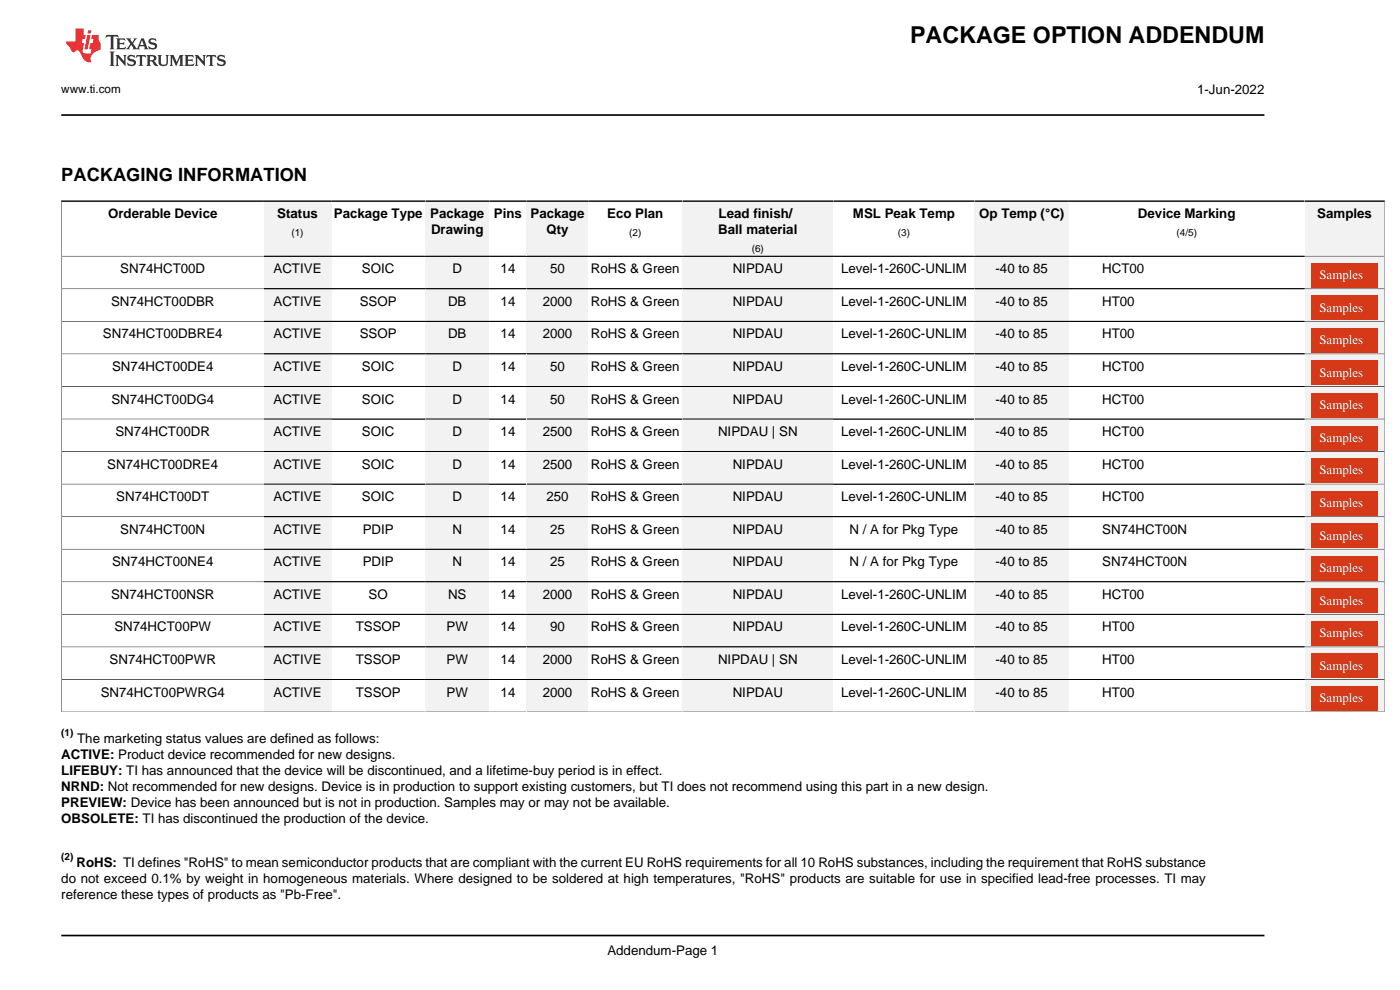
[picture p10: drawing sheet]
<svg xmlns="http://www.w3.org/2000/svg" width="297mm" height="210mm" viewBox="0 0 297 210" stroke-linecap="round" stroke-linejoin="round" font-family="sans-serif">
<path d="M22.6 7.4l-.2 .6 .6-.3 .5 .1v.1v2.2l-.2 .4h1l-.2-.4v-2.2v-.1l.5-.1 .5 .3-.1-.6zM24.6 8.1l.3 .4v1.6l-.3 .4h1.9l.2-.6a1.07 1.07 0 0 1-1.3 .1v-.6h.7l.3 .2v-.7l-.3 .2h-.7v-.5l.2-.2a.99 .99 0 0 1 1 .3l-.1-.6zM26.7 8.1l1 1.2-1 1.2h.9l-.2-.3 .4-.7 .5 .8-.2 .2h1.6l-.2-.3 .1-.4h1l.1 .4-.1 .3h.9l-.3-.4-.7-2h-.5l-1 2.2-.8-1.1 .9-1.1h-.8l.1 .2-.4 .7-.3-.7 .1-.2zM30.1 8.5l.4 1h-.8zM31.7 8.3a.66 .66 0 0 0-.2 .7 .66 .66 0 0 0 .6 .4l.6 .2 .1 .4-.7 .2-.6-.5 .1 .8 .2-.1a1.15 1.15 0 0 0 1.5-.6 1.16 1.16 0 0 0-1.3-.9l-.1-.2 .2-.3a1 1 0 0 1 1 .4l-.1-.7-.2 .1-.5-.1zM23.2 10.9l.3 .4v2.3l-.3 .4h1.1l-.2-.4v-2.3l.2-.4zM24.5 11.7l.2 .4v1.5l-.2 .4h.7l-.2-.4v-1.3l1.6 1.7v-1.9l.2-.4h-.7l.2 .2v1.1l-1.1-1.3zM27.2 11.8a.66 .66 0 0 0-.2 .7 .66 .66 0 0 0 .6 .5l.7 .1v.5l-.7 .1-.6-.5 .1 .8 .2-.1a1.16 1.16 0 0 0 1.6-.6 1.16 1.16 0 0 0-1.3-.9l-.2-.2 .2-.2a1 1 0 0 1 1 .3l-.1-.6-.2 .1-.5-.2zM29 11.7l-.1 .6 .4-.3 .4 .1v1.5l-.3 .4h1l-.3-.4v-1.5l.5-.1 .4 .3-.2-.6zM31.1 11.7l.2 .4v1.5l-.2 .4h.9l-.2-.2v-.8l.5 .1a1.03 1.03 0 0 0 1.3 .9l-1-1.1a.62 .62 0 0 0 .6-.5 .62 .62 0 0 0-.6-.7zM31.8 12h.1a.47 .47 0 0 1 .6 0 .47 .47 0 0 1 .1 .6l-.8 .2zM33.4 11.7l.2 .2a2.3 2.3 0 0 0 .4 2 1.03 1.03 0 0 0 1.6-.7l.1-1.3 .2-.2h-.8l.2 .4v1.1a.6 .6 0 0 1-.6 .5 .6 .6 0 0 1-.6-.5l.1-1.3 .2-.2zM36 11.7l.2 .4v1.5l-.2 .4h.7l-.2-.4v-1.4l.8 1.8 .9-1.8v1.4l-.2 .4h1l-.3-.4v-1.5l.3-.4h-.9l-.6 1.5-.7-1.5zM39.1 11.7l.3 .4v1.5l-.3 .4h1.9l.2-.6a1.07 1.07 0 0 1-1.3 .2v-.7l1 .2v-.7l-.3 .2h-.7v-.6h.8l.4 .2-.1-.5zM41.3 11.7l.2 .4v1.5l-.2 .4h.8l-.3-.4v-1.3l1.7 1.7v-1.9l.2-.4h-.7l.1 .2 .1 1.1-1.2-1.3zM43.9 11.7l-.1 .6 .4-.3 .4 .1v1.5l-.3 .4h1l-.3-.4v-1.5l.5-.1 .4 .3-.2-.6zM46.3 11.8a.66 .66 0 0 0-.2 .7 .66 .66 0 0 0 .6 .5l.6 .1 .1 .5-.7 .1-.6-.5 .1 .8 .1-.1a1.17 1.17 0 0 0 1.6-.6 1.21 1.21 0 0 0-1.3-.9l-.1-.2 .1-.2a.99 .99 0 0 1 1.1 .3l-.1-.6-.2 .1-.5-.2z" fill-rule="evenodd" fill="#373435"/>
<path d="M16 6v2.8h-2v.4l.9 .9a.93 .93 0 0 0 .9 .9 .6 .6 0 0 1 .6-.3 .6 .6 0 0 1 .5 .3l.4 .8a1.58 1.58 0 0 0 2.1 1.3 1.62 1.62 0 0 1 1-2.2l.9-.3v-1.5a1.56 1.56 0 0 1-.4-1.7h-1.4l-.2 .9h.5l-.1 .8h-.5l-.2 1.1v.2l.4 .1-.2 .8h-.6a.74 .74 0 0 1-1.1-.6l.3-1.6h-.4l.1-.8h.5l.2-.9h-.5v-1.4zM18.5 7.4l-.6 3.1h.7l.6-3.1zM18.7 6.4l-.1 .7h.7l.1-.7z" fill-rule="evenodd" fill="#ed3237"/>
<path d="M13 24.4h255.2M12.9 42.7h43.1" fill="none" stroke="#000" stroke-width=".35"/>
<path d="M13 42.5v11.9h43" fill="none" stroke="#000" stroke-width=".21"/>
<path d="M56 42.8h14.2v11.5h-14.2z" fill="#f2f2f2"/>
<path d="M56 42.7h34.2" fill="none" stroke="#000" stroke-width=".35"/>
<path d="M56 54.4h34.2" fill="none" stroke="#000" stroke-width=".21"/>
<path d="M90.2 42.8h13.6v11.5h-13.6z" fill="#f2f2f2"/>
<path d="M90.2 42.7h21.6" fill="none" stroke="#000" stroke-width=".35"/>
<path d="M90.2 54.4h21.6" fill="none" stroke="#000" stroke-width=".21"/>
<path d="M111.8 42.8h13v11.5h-13z" fill="#f2f2f2"/>
<path d="M111.8 42.7h33" fill="none" stroke="#000" stroke-width=".35"/>
<path d="M111.8 54.4h33" fill="none" stroke="#000" stroke-width=".21"/>
<path d="M144.8 42.8h32v11.5h-32z" fill="#f2f2f2"/>
<path d="M144.8 42.7h62" fill="none" stroke="#000" stroke-width=".35"/>
<path d="M144.8 54.4h62" fill="none" stroke="#000" stroke-width=".21"/>
<path d="M206.8 42.8h20v11.5h-20z" fill="#f2f2f2"/>
<path d="M206.8 42.7h70" fill="none" stroke="#000" stroke-width=".35"/>
<path d="M206.8 54.4h70" fill="none" stroke="#000" stroke-width=".21"/>
<path d="M276.8 42.8h16.9v11.5h-16.9z" fill="#f2f2f2"/>
<path d="M276.8 42.7h17" fill="none" stroke="#000" stroke-width=".35"/>
<path d="M56 54.4h-43v6.9h43M293.8 42.5v11.9h-17" fill="none" stroke="#000" stroke-width=".21"/>
<path d="M56 54.4h14.2v6.8h-14.2z" fill="#f2f2f2"/>
<path d="M56 54.4h34.2M56 61.3h34.2" fill="none" stroke="#000" stroke-width=".21"/>
<path d="M90.2 54.4h13.6v6.8h-13.6z" fill="#f2f2f2"/>
<path d="M90.2 54.4h21.6M90.2 61.3h21.6" fill="none" stroke="#000" stroke-width=".21"/>
<path d="M111.8 54.4h13v6.8h-13z" fill="#f2f2f2"/>
<path d="M111.8 54.4h33M111.8 61.3h33" fill="none" stroke="#000" stroke-width=".21"/>
<path d="M144.8 54.4h32v6.8h-32z" fill="#f2f2f2"/>
<path d="M144.8 54.4h62M144.8 61.3h62" fill="none" stroke="#000" stroke-width=".21"/>
<path d="M206.8 54.4h20v6.8h-20z" fill="#f2f2f2"/>
<path d="M206.8 54.4h70M206.8 61.3h70" fill="none" stroke="#000" stroke-width=".21"/>
<path d="M276.8 54.4h16.9v6.8h-16.9z" fill="#f2f2f2"/>
<path d="M276.8 54.4h17v6.9h-17" fill="none" stroke="#000" stroke-width=".21"/>
<path d="M278.2 55.7h14.1v5.3h-14.1z" fill="#d53918"/>
<path d="M56 61.3h-43v6.9h43" fill="none" stroke="#000" stroke-width=".21"/>
<path d="M56 61.3h14.2v6.8h-14.2z" fill="#f2f2f2"/>
<path d="M56 61.3h34.2M56 68.2h34.2" fill="none" stroke="#000" stroke-width=".21"/>
<path d="M90.2 61.3h13.6v6.8h-13.6z" fill="#f2f2f2"/>
<path d="M90.2 68.2h21.6M90.2 61.3h21.6" fill="none" stroke="#000" stroke-width=".21"/>
<path d="M111.8 61.3h13v6.8h-13z" fill="#f2f2f2"/>
<path d="M111.8 61.3h33M111.8 68.2h33" fill="none" stroke="#000" stroke-width=".21"/>
<path d="M144.8 61.3h32v6.8h-32z" fill="#f2f2f2"/>
<path d="M144.8 61.3h62M144.8 68.2h62" fill="none" stroke="#000" stroke-width=".21"/>
<path d="M206.8 61.3h20v6.8h-20z" fill="#f2f2f2"/>
<path d="M206.8 61.3h70M206.8 68.2h70" fill="none" stroke="#000" stroke-width=".21"/>
<path d="M276.8 61.3h16.9v6.8h-16.9z" fill="#f2f2f2"/>
<path d="M276.8 61.3h17v6.9h-17" fill="none" stroke="#000" stroke-width=".21"/>
<path d="M278.2 62.6h14.1v5.3h-14.1z" fill="#d53918"/>
<path d="M56 68.2h-43v6.9h43" fill="none" stroke="#000" stroke-width=".21"/>
<path d="M56 68.3h14.2v6.7h-14.2z" fill="#f2f2f2"/>
<path d="M56 68.2h34.2M56 75.1h34.2" fill="none" stroke="#000" stroke-width=".21"/>
<path d="M90.2 68.3h13.6v6.7h-13.6z" fill="#f2f2f2"/>
<path d="M90.2 75.1h21.6M90.2 68.2h21.6" fill="none" stroke="#000" stroke-width=".21"/>
<path d="M111.8 68.3h13v6.7h-13z" fill="#f2f2f2"/>
<path d="M111.8 68.2h33M111.8 75.1h33" fill="none" stroke="#000" stroke-width=".21"/>
<path d="M144.8 68.3h32v6.7h-32z" fill="#f2f2f2"/>
<path d="M144.8 68.2h62M144.8 75.1h62" fill="none" stroke="#000" stroke-width=".21"/>
<path d="M206.8 68.3h20v6.7h-20z" fill="#f2f2f2"/>
<path d="M206.8 68.2h70M206.8 75.1h70" fill="none" stroke="#000" stroke-width=".21"/>
<path d="M276.8 68.3h16.9v6.7h-16.9z" fill="#f2f2f2"/>
<path d="M276.8 68.2h17v6.9h-17" fill="none" stroke="#000" stroke-width=".21"/>
<path d="M278.2 69.5h14.1v5.3h-14.1z" fill="#d53918"/>
<path d="M56 75.1h-43v6.9h43" fill="none" stroke="#000" stroke-width=".21"/>
<path d="M56 75.2h14.2v6.7h-14.2z" fill="#f2f2f2"/>
<path d="M56 75.1h34.2M56 82h34.2" fill="none" stroke="#000" stroke-width=".21"/>
<path d="M90.2 75.2h13.6v6.7h-13.6z" fill="#f2f2f2"/>
<path d="M90.2 75.1h21.6M90.2 82h21.6" fill="none" stroke="#000" stroke-width=".21"/>
<path d="M111.8 75.2h13v6.7h-13z" fill="#f2f2f2"/>
<path d="M111.8 75.1h33M111.8 82h33" fill="none" stroke="#000" stroke-width=".21"/>
<path d="M144.8 75.2h32v6.7h-32z" fill="#f2f2f2"/>
<path d="M144.8 75.1h62M144.8 82h62" fill="none" stroke="#000" stroke-width=".21"/>
<path d="M206.8 75.2h20v6.7h-20z" fill="#f2f2f2"/>
<path d="M206.8 75.1h70M206.8 82h70" fill="none" stroke="#000" stroke-width=".21"/>
<path d="M276.8 75.2h16.9v6.7h-16.9z" fill="#f2f2f2"/>
<path d="M276.8 75.1h17v6.9h-17" fill="none" stroke="#000" stroke-width=".21"/>
<path d="M278.2 76.5h14.1v5.2h-14.1z" fill="#d53918"/>
<path d="M56 82h-43v6.9h43" fill="none" stroke="#000" stroke-width=".21"/>
<path d="M56 82.1h14.2v6.7h-14.2z" fill="#f2f2f2"/>
<path d="M56 82h34.2M56 88.9h34.2" fill="none" stroke="#000" stroke-width=".21"/>
<path d="M90.2 82.1h13.6v6.7h-13.6z" fill="#f2f2f2"/>
<path d="M90.2 88.9h21.6M90.2 82h21.6" fill="none" stroke="#000" stroke-width=".21"/>
<path d="M111.8 82.1h13v6.7h-13z" fill="#f2f2f2"/>
<path d="M111.8 82h33M111.8 88.9h33" fill="none" stroke="#000" stroke-width=".21"/>
<path d="M144.8 82.1h32v6.7h-32z" fill="#f2f2f2"/>
<path d="M144.8 82h62M144.8 88.9h62" fill="none" stroke="#000" stroke-width=".21"/>
<path d="M206.8 82.1h20v6.7h-20z" fill="#f2f2f2"/>
<path d="M206.8 82h70M206.8 88.9h70" fill="none" stroke="#000" stroke-width=".21"/>
<path d="M276.8 82.1h16.9v6.7h-16.9z" fill="#f2f2f2"/>
<path d="M276.8 82h17v6.9h-17" fill="none" stroke="#000" stroke-width=".21"/>
<path d="M278.2 83.4h14.1v5.3h-14.1z" fill="#d53918"/>
<path d="M56 88.9h-43v6.9h43" fill="none" stroke="#000" stroke-width=".21"/>
<path d="M56 89h14.2v6.7h-14.2z" fill="#f2f2f2"/>
<path d="M56 88.9h34.2M56 95.8h34.2" fill="none" stroke="#000" stroke-width=".21"/>
<path d="M90.2 89h13.6v6.7h-13.6z" fill="#f2f2f2"/>
<path d="M90.2 95.8h21.6M90.2 88.9h21.6" fill="none" stroke="#000" stroke-width=".21"/>
<path d="M111.8 89h13v6.7h-13z" fill="#f2f2f2"/>
<path d="M111.8 88.9h33M111.8 95.8h33" fill="none" stroke="#000" stroke-width=".21"/>
<path d="M144.8 89h32v6.7h-32z" fill="#f2f2f2"/>
<path d="M144.8 88.9h62M144.8 95.8h62" fill="none" stroke="#000" stroke-width=".21"/>
<path d="M206.8 89h20v6.7h-20z" fill="#f2f2f2"/>
<path d="M206.8 88.9h70M206.8 95.8h70" fill="none" stroke="#000" stroke-width=".21"/>
<path d="M276.8 89h16.9v6.7h-16.9z" fill="#f2f2f2"/>
<path d="M276.8 88.9h17v6.9h-17" fill="none" stroke="#000" stroke-width=".21"/>
<path d="M278.2 90.3h14.1v5.3h-14.1z" fill="#d53918"/>
<path d="M56 95.8h-43v6.9h43" fill="none" stroke="#000" stroke-width=".21"/>
<path d="M56 95.9h14.2v6.7h-14.2z" fill="#f2f2f2"/>
<path d="M56 95.8h34.2M56 102.7h34.2" fill="none" stroke="#000" stroke-width=".21"/>
<path d="M90.2 95.9h13.6v6.7h-13.6z" fill="#f2f2f2"/>
<path d="M90.2 95.8h21.6M90.2 102.7h21.6" fill="none" stroke="#000" stroke-width=".21"/>
<path d="M111.8 95.9h13v6.7h-13z" fill="#f2f2f2"/>
<path d="M111.8 95.8h33M111.8 102.7h33" fill="none" stroke="#000" stroke-width=".21"/>
<path d="M144.8 95.9h32v6.7h-32z" fill="#f2f2f2"/>
<path d="M144.8 95.8h62M144.8 102.7h62" fill="none" stroke="#000" stroke-width=".21"/>
<path d="M206.8 95.9h20v6.7h-20z" fill="#f2f2f2"/>
<path d="M206.8 95.8h70M206.8 102.7h70" fill="none" stroke="#000" stroke-width=".21"/>
<path d="M276.8 95.9h16.9v6.7h-16.9z" fill="#f2f2f2"/>
<path d="M276.8 95.8h17v6.9h-17" fill="none" stroke="#000" stroke-width=".21"/>
<path d="M278.2 97.2h14.1v5.3h-14.1z" fill="#d53918"/>
<path d="M56 102.7h-43v6.9h43" fill="none" stroke="#000" stroke-width=".21"/>
<path d="M56 102.8h14.2v6.7h-14.2z" fill="#f2f2f2"/>
<path d="M56 102.7h34.2M56 109.6h34.2" fill="none" stroke="#000" stroke-width=".21"/>
<path d="M90.2 102.8h13.6v6.7h-13.6z" fill="#f2f2f2"/>
<path d="M90.2 109.6h21.6M90.2 102.7h21.6" fill="none" stroke="#000" stroke-width=".21"/>
<path d="M111.8 102.8h13v6.7h-13z" fill="#f2f2f2"/>
<path d="M111.8 102.7h33M111.8 109.6h33" fill="none" stroke="#000" stroke-width=".21"/>
<path d="M144.8 102.8h32v6.7h-32z" fill="#f2f2f2"/>
<path d="M144.8 102.7h62M144.8 109.6h62" fill="none" stroke="#000" stroke-width=".21"/>
<path d="M206.8 102.8h20v6.7h-20z" fill="#f2f2f2"/>
<path d="M206.8 102.7h70M206.8 109.6h70" fill="none" stroke="#000" stroke-width=".21"/>
<path d="M276.8 102.8h16.9v6.7h-16.9z" fill="#f2f2f2"/>
<path d="M276.8 102.7h17v6.9h-17" fill="none" stroke="#000" stroke-width=".21"/>
<path d="M278.2 104.1h14.1v5.3h-14.1z" fill="#d53918"/>
<path d="M56 109.6h-43v6.9h43" fill="none" stroke="#000" stroke-width=".21"/>
<path d="M56 109.7h14.2v6.7h-14.2z" fill="#f2f2f2"/>
<path d="M56 109.6h34.2M56 116.5h34.2" fill="none" stroke="#000" stroke-width=".21"/>
<path d="M90.2 109.7h13.6v6.7h-13.6z" fill="#f2f2f2"/>
<path d="M90.2 116.5h21.6M90.2 109.6h21.6" fill="none" stroke="#000" stroke-width=".21"/>
<path d="M111.8 109.7h13v6.7h-13z" fill="#f2f2f2"/>
<path d="M111.8 109.6h33M111.8 116.5h33" fill="none" stroke="#000" stroke-width=".21"/>
<path d="M144.8 109.7h32v6.7h-32z" fill="#f2f2f2"/>
<path d="M144.8 109.6h62M144.8 116.5h62" fill="none" stroke="#000" stroke-width=".21"/>
<path d="M206.8 109.7h20v6.7h-20z" fill="#f2f2f2"/>
<path d="M206.8 109.6h70M206.8 116.5h70" fill="none" stroke="#000" stroke-width=".21"/>
<path d="M276.8 109.7h16.9v6.7h-16.9z" fill="#f2f2f2"/>
<path d="M276.8 109.6h17v6.9h-17" fill="none" stroke="#000" stroke-width=".21"/>
<path d="M278.2 111h14.1v5.3h-14.1z" fill="#d53918"/>
<path d="M56 116.5h-43v6.9h43" fill="none" stroke="#000" stroke-width=".21"/>
<path d="M56 116.6h14.2v6.7h-14.2z" fill="#f2f2f2"/>
<path d="M56 116.5h34.2M56 123.4h34.2" fill="none" stroke="#000" stroke-width=".21"/>
<path d="M90.2 116.6h13.6v6.7h-13.6z" fill="#f2f2f2"/>
<path d="M90.2 116.5h21.6M90.2 123.4h21.6" fill="none" stroke="#000" stroke-width=".21"/>
<path d="M111.8 116.6h13v6.7h-13z" fill="#f2f2f2"/>
<path d="M111.8 116.5h33M111.8 123.4h33" fill="none" stroke="#000" stroke-width=".21"/>
<path d="M144.8 116.6h32v6.7h-32z" fill="#f2f2f2"/>
<path d="M144.8 116.5h62M144.8 123.4h62" fill="none" stroke="#000" stroke-width=".21"/>
<path d="M206.8 116.6h20v6.7h-20z" fill="#f2f2f2"/>
<path d="M206.8 116.5h70M206.8 123.4h70" fill="none" stroke="#000" stroke-width=".21"/>
<path d="M276.8 116.6h16.9v6.7h-16.9z" fill="#f2f2f2"/>
<path d="M276.8 116.5h17v6.9h-17" fill="none" stroke="#000" stroke-width=".21"/>
<path d="M278.2 117.9h14.1v5.3h-14.1z" fill="#d53918"/>
<path d="M56 123.4h-43v6.9h43" fill="none" stroke="#000" stroke-width=".21"/>
<path d="M56 123.5h14.2v6.7h-14.2z" fill="#f2f2f2"/>
<path d="M56 123.4h34.2M56 130.3h34.2" fill="none" stroke="#000" stroke-width=".21"/>
<path d="M90.2 123.5h13.6v6.7h-13.6z" fill="#f2f2f2"/>
<path d="M90.2 130.3h21.6M90.2 123.4h21.6" fill="none" stroke="#000" stroke-width=".21"/>
<path d="M111.8 123.5h13v6.7h-13z" fill="#f2f2f2"/>
<path d="M111.8 123.4h33M111.8 130.3h33" fill="none" stroke="#000" stroke-width=".21"/>
<path d="M144.8 123.5h32v6.7h-32z" fill="#f2f2f2"/>
<path d="M144.8 123.4h62M144.8 130.3h62" fill="none" stroke="#000" stroke-width=".21"/>
<path d="M206.8 123.5h20v6.7h-20z" fill="#f2f2f2"/>
<path d="M206.8 123.4h70M206.8 130.3h70" fill="none" stroke="#000" stroke-width=".21"/>
<path d="M276.8 123.5h16.9v6.7h-16.9z" fill="#f2f2f2"/>
<path d="M276.8 123.4h17v6.9h-17" fill="none" stroke="#000" stroke-width=".21"/>
<path d="M278.2 124.8h14.1v5.3h-14.1z" fill="#d53918"/>
<path d="M56 130.3h-43v6.9h43" fill="none" stroke="#000" stroke-width=".21"/>
<path d="M56 130.4h14.2v6.7h-14.2z" fill="#f2f2f2"/>
<path d="M56 130.3h34.2M56 137.2h34.2" fill="none" stroke="#000" stroke-width=".21"/>
<path d="M90.2 130.4h13.6v6.7h-13.6z" fill="#f2f2f2"/>
<path d="M90.2 137.2h21.6M90.2 130.3h21.6" fill="none" stroke="#000" stroke-width=".21"/>
<path d="M111.8 130.4h13v6.7h-13z" fill="#f2f2f2"/>
<path d="M111.8 130.3h33M111.8 137.2h33" fill="none" stroke="#000" stroke-width=".21"/>
<path d="M144.8 130.4h32v6.7h-32z" fill="#f2f2f2"/>
<path d="M144.8 130.3h62M144.8 137.2h62" fill="none" stroke="#000" stroke-width=".21"/>
<path d="M206.8 130.4h20v6.7h-20z" fill="#f2f2f2"/>
<path d="M206.8 130.3h70M206.8 137.2h70" fill="none" stroke="#000" stroke-width=".21"/>
<path d="M276.8 130.4h16.9v6.7h-16.9z" fill="#f2f2f2"/>
<path d="M276.8 130.3h17v6.9h-17" fill="none" stroke="#000" stroke-width=".21"/>
<path d="M278.2 131.7h14.1v5.3h-14.1z" fill="#d53918"/>
<path d="M56 137.2h-43v6.9h43" fill="none" stroke="#000" stroke-width=".21"/>
<path d="M56 137.3h14.2v6.7h-14.2z" fill="#f2f2f2"/>
<path d="M56 137.2h34.2M56 144.1h34.2" fill="none" stroke="#000" stroke-width=".21"/>
<path d="M90.2 137.3h13.6v6.7h-13.6z" fill="#f2f2f2"/>
<path d="M90.2 137.2h21.6M90.2 144.1h21.6" fill="none" stroke="#000" stroke-width=".21"/>
<path d="M111.8 137.3h13v6.7h-13z" fill="#f2f2f2"/>
<path d="M111.8 137.2h33M111.8 144.1h33" fill="none" stroke="#000" stroke-width=".21"/>
<path d="M144.8 137.3h32v6.7h-32z" fill="#f2f2f2"/>
<path d="M144.8 137.2h62M144.8 144.1h62" fill="none" stroke="#000" stroke-width=".21"/>
<path d="M206.8 137.3h20v6.7h-20z" fill="#f2f2f2"/>
<path d="M206.8 137.2h70M206.8 144.1h70" fill="none" stroke="#000" stroke-width=".21"/>
<path d="M276.8 137.3h16.9v6.7h-16.9z" fill="#f2f2f2"/>
<path d="M276.8 137.2h17v6.9h-17" fill="none" stroke="#000" stroke-width=".21"/>
<path d="M278.2 138.6h14.1v5.3h-14.1z" fill="#d53918"/>
<path d="M12.9 151h43.1M56 144.1h-43v6.9" fill="none" stroke="#000" stroke-width=".21"/>
<path d="M56 144.2h14.2v6.7h-14.2z" fill="#f2f2f2"/>
<path d="M56 144.1h34.2M56 151h34.2" fill="none" stroke="#000" stroke-width=".21"/>
<path d="M90.2 144.2h13.6v6.7h-13.6z" fill="#f2f2f2"/>
<path d="M90.2 151h21.6M90.2 144.1h21.6" fill="none" stroke="#000" stroke-width=".21"/>
<path d="M111.8 144.2h13v6.7h-13z" fill="#f2f2f2"/>
<path d="M111.8 144.1h33M111.8 151h33" fill="none" stroke="#000" stroke-width=".21"/>
<path d="M144.8 144.2h32v6.7h-32z" fill="#f2f2f2"/>
<path d="M144.8 144.1h62M144.8 151h62" fill="none" stroke="#000" stroke-width=".21"/>
<path d="M206.8 144.2h20v6.7h-20z" fill="#f2f2f2"/>
<path d="M206.8 144.1h70M206.8 151h70" fill="none" stroke="#000" stroke-width=".21"/>
<path d="M276.8 144.2h16.9v6.7h-16.9z" fill="#f2f2f2"/>
<path d="M276.8 151h17M276.8 144.1h17v6.9" fill="none" stroke="#000" stroke-width=".21"/>
<path d="M278.2 145.5h14.1v5.3h-14.1z" fill="#d53918"/>
<path d="M13 198.4h255.2" fill="none" stroke="#000" stroke-width=".35"/>
<text font-size="4.9" x="193.1" y="9.2">PACKAGE OPTION ADDENDUM</text>
<text font-size="3.9" x="13" y="38.3">PACKAGING INFORMATION</text>
<g font-size="2.8">
<text x="254" y="20">1-Jun-2022</text>
<text x="22.9" y="46.3">Orderable Device</text>
<text x="58.8" y="46.3">Status</text>
<text x="70.8" y="46.3">Package Type</text>
<text x="91.3" y="46.3">Package</text>
<text x="104.8" y="46.3">Pins</text>
<text x="112.5" y="46.3">Package</text>
<text x="128.8" y="46.3">Eco Plan</text>
<text x="152.5" y="46.3">Lead finish/</text>
<text x="180.9" y="46.3">MSL Peak Temp</text>
<text x="207.7" y="46.3">Op Temp (°C)</text>
<text x="241.4" y="46.3">Device Marking</text>
<text x="279.4" y="46.3">Samples</text>
<text x="91.4" y="49.7">Drawing</text>
<text x="115.9" y="49.7">Qty</text>
<text x="152.4" y="49.7">Ball material</text>
<text x="25.5" y="58">SN74HCT00D</text>
<text x="58" y="58">ACTIVE</text>
<text x="76.8" y="58">SOIC</text>
<text x="96" y="58">D</text>
<text x="106.2" y="58">14</text>
<text x="116.7" y="58">50</text>
<text x="125.4" y="58">RoHS &amp; Green</text>
<text x="155.4" y="58">NIPDAU</text>
<text x="178.4" y="58">Level-1-260C-UNLIM</text>
<text x="211.2" y="58">-40 to 85</text>
<text x="233.8" y="58">HCT00</text>
<text x="23.6" y="64.9">SN74HCT00DBR</text>
<text x="58" y="64.9">ACTIVE</text>
<text x="76.3" y="64.9">SSOP</text>
<text x="95" y="64.9">DB</text>
<text x="106.2" y="64.9">14</text>
<text x="115.1" y="64.9">2000</text>
<text x="125.4" y="64.9">RoHS &amp; Green</text>
<text x="155.4" y="64.9">NIPDAU</text>
<text x="178.4" y="64.9">Level-1-260C-UNLIM</text>
<text x="211.2" y="64.9">-40 to 85</text>
<text x="233.8" y="64.9">HT00</text>
<text x="21.8" y="71.8">SN74HCT00DBRE4</text>
<text x="58" y="71.8">ACTIVE</text>
<text x="76.3" y="71.8">SSOP</text>
<text x="95" y="71.8">DB</text>
<text x="106.2" y="71.8">14</text>
<text x="115.1" y="71.8">2000</text>
<text x="125.4" y="71.8">RoHS &amp; Green</text>
<text x="155.4" y="71.8">NIPDAU</text>
<text x="178.4" y="71.8">Level-1-260C-UNLIM</text>
<text x="211.2" y="71.8">-40 to 85</text>
<text x="233.8" y="71.8">HT00</text>
<text x="23.8" y="78.7">SN74HCT00DE4</text>
<text x="58" y="78.7">ACTIVE</text>
<text x="76.8" y="78.7">SOIC</text>
<text x="96" y="78.7">D</text>
<text x="106.2" y="78.7">14</text>
<text x="116.7" y="78.7">50</text>
<text x="125.4" y="78.7">RoHS &amp; Green</text>
<text x="155.4" y="78.7">NIPDAU</text>
<text x="178.4" y="78.7">Level-1-260C-UNLIM</text>
<text x="211.2" y="78.7">-40 to 85</text>
<text x="233.8" y="78.7">HCT00</text>
<text x="23.6" y="85.6">SN74HCT00DG4</text>
<text x="58" y="85.6">ACTIVE</text>
<text x="76.8" y="85.6">SOIC</text>
<text x="96" y="85.6">D</text>
<text x="106.2" y="85.6">14</text>
<text x="116.7" y="85.6">50</text>
<text x="125.4" y="85.6">RoHS &amp; Green</text>
<text x="155.4" y="85.6">NIPDAU</text>
<text x="178.4" y="85.6">Level-1-260C-UNLIM</text>
<text x="211.2" y="85.6">-40 to 85</text>
<text x="233.8" y="85.6">HCT00</text>
<text x="24.5" y="92.5">SN74HCT00DR</text>
<text x="58" y="92.5">ACTIVE</text>
<text x="76.8" y="92.5">SOIC</text>
<text x="96" y="92.5">D</text>
<text x="106.2" y="92.5">14</text>
<text x="115.1" y="92.5">2500</text>
<text x="125.4" y="92.5">RoHS &amp; Green</text>
<text x="152.3" y="92.5">NIPDAU | SN</text>
<text x="178.4" y="92.5">Level-1-260C-UNLIM</text>
<text x="211.2" y="92.5">-40 to 85</text>
<text x="233.8" y="92.5">HCT00</text>
<text x="22.8" y="99.4">SN74HCT00DRE4</text>
<text x="58" y="99.4">ACTIVE</text>
<text x="76.8" y="99.4">SOIC</text>
<text x="96" y="99.4">D</text>
<text x="106.2" y="99.4">14</text>
<text x="115.1" y="99.4">2500</text>
<text x="125.4" y="99.4">RoHS &amp; Green</text>
<text x="155.4" y="99.4">NIPDAU</text>
<text x="178.4" y="99.4">Level-1-260C-UNLIM</text>
<text x="211.2" y="99.4">-40 to 85</text>
<text x="233.8" y="99.4">HCT00</text>
<text x="24.7" y="106.3">SN74HCT00DT</text>
<text x="58" y="106.3">ACTIVE</text>
<text x="76.8" y="106.3">SOIC</text>
<text x="96" y="106.3">D</text>
<text x="106.2" y="106.3">14</text>
<text x="115.9" y="106.3">250</text>
<text x="125.4" y="106.3">RoHS &amp; Green</text>
<text x="155.4" y="106.3">NIPDAU</text>
<text x="178.4" y="106.3">Level-1-260C-UNLIM</text>
<text x="211.2" y="106.3">-40 to 85</text>
<text x="233.8" y="106.3">HCT00</text>
<text x="25.5" y="113.2">SN74HCT00N</text>
<text x="58" y="113.2">ACTIVE</text>
<text x="76.9" y="113.2">PDIP</text>
<text x="96" y="113.2">N</text>
<text x="106.2" y="113.2">14</text>
<text x="116.7" y="113.2">25</text>
<text x="125.4" y="113.2">RoHS &amp; Green</text>
<text x="155.4" y="113.2">NIPDAU</text>
<text x="180.2" y="113.2">N / A for Pkg Type</text>
<text x="211.2" y="113.2">-40 to 85</text>
<text x="233.8" y="113.2">SN74HCT00N</text>
<text x="23.8" y="120.1">SN74HCT00NE4</text>
<text x="58" y="120.1">ACTIVE</text>
<text x="76.9" y="120.1">PDIP</text>
<text x="96" y="120.1">N</text>
<text x="106.2" y="120.1">14</text>
<text x="116.7" y="120.1">25</text>
<text x="125.4" y="120.1">RoHS &amp; Green</text>
<text x="155.4" y="120.1">NIPDAU</text>
<text x="180.2" y="120.1">N / A for Pkg Type</text>
<text x="211.2" y="120.1">-40 to 85</text>
<text x="233.8" y="120.1">SN74HCT00N</text>
<text x="23.6" y="127">SN74HCT00NSR</text>
<text x="58" y="127">ACTIVE</text>
<text x="78.2" y="127">SO</text>
<text x="95" y="127">NS</text>
<text x="106.2" y="127">14</text>
<text x="115.1" y="127">2000</text>
<text x="125.4" y="127">RoHS &amp; Green</text>
<text x="155.4" y="127">NIPDAU</text>
<text x="178.4" y="127">Level-1-260C-UNLIM</text>
<text x="211.2" y="127">-40 to 85</text>
<text x="233.8" y="127">HCT00</text>
<text x="24.3" y="133.9">SN74HCT00PW</text>
<text x="58" y="133.9">ACTIVE</text>
<text x="75.5" y="133.9">TSSOP</text>
<text x="94.7" y="133.9">PW</text>
<text x="106.2" y="133.9">14</text>
<text x="116.7" y="133.9">90</text>
<text x="125.4" y="133.9">RoHS &amp; Green</text>
<text x="155.4" y="133.9">NIPDAU</text>
<text x="178.4" y="133.9">Level-1-260C-UNLIM</text>
<text x="211.2" y="133.9">-40 to 85</text>
<text x="233.8" y="133.9">HT00</text>
<text x="23.2" y="140.9">SN74HCT00PWR</text>
<text x="58" y="140.9">ACTIVE</text>
<text x="75.5" y="140.9">TSSOP</text>
<text x="94.7" y="140.9">PW</text>
<text x="106.2" y="140.9">14</text>
<text x="115.1" y="140.9">2000</text>
<text x="125.4" y="140.9">RoHS &amp; Green</text>
<text x="152.3" y="140.9">NIPDAU | SN</text>
<text x="178.4" y="140.9">Level-1-260C-UNLIM</text>
<text x="211.2" y="140.9">-40 to 85</text>
<text x="233.8" y="140.9">HT00</text>
<text x="21.4" y="147.8">SN74HCT00PWRG4</text>
<text x="58" y="147.8">ACTIVE</text>
<text x="75.5" y="147.8">TSSOP</text>
<text x="94.7" y="147.8">PW</text>
<text x="106.2" y="147.8">14</text>
<text x="115.1" y="147.8">2000</text>
<text x="125.4" y="147.8">RoHS &amp; Green</text>
<text x="155.4" y="147.8">NIPDAU</text>
<text x="178.4" y="147.8">Level-1-260C-UNLIM</text>
<text x="211.2" y="147.8">-40 to 85</text>
<text x="233.8" y="147.8">HT00</text>
<text x="13" y="160.9">ACTIVE: Product device recommended for new designs.</text>
<text x="16.4" y="157.5">The marketing status values are defined as follows:</text>
<text x="13" y="164.3">LIFEBUY: TI has announced that the device will be discontinued, and a lifetime-buy period is in effect.</text>
<text x="13" y="167.7">NRND: Not recommended for new designs. Device is in production to support existing customers, but TI does not recommend using this part in a new design.</text>
<text x="13" y="171.1">PREVIEW: Device has been announced but is not in production. Samples may or may not be available.</text>
<text x="13" y="174.5">OBSOLETE: TI has discontinued the production of the device.</text>
<text x="16.2" y="183.9">RoHS: TI defines &quot;RoHS&quot; to mean semiconductor products that are compliant with the current EU RoHS requirements for all 10 RoHS substances, including the requirement that RoHS substance</text>
<text x="13" y="187.3">do not exceed 0.1% by weight in homogeneous materials. Where designed to be soldered at high temperatures, &quot;RoHS&quot; products are suitable for use in specified lead-free processes. TI may</text>
<text x="13" y="190.7">reference these types of products as &quot;Pb-Free&quot;.</text>
<text x="128.9" y="202.5">Addendum-Page 1</text>
</g>
<g font-size="2.7" fill="#fff">
<text x="279.9" y="59.2">Samples</text>
<text x="279.9" y="66.1">Samples</text>
<text x="279.9" y="73">Samples</text>
<text x="279.9" y="79.9">Samples</text>
<text x="279.9" y="86.8">Samples</text>
<text x="279.9" y="93.7">Samples</text>
<text x="279.9" y="100.6">Samples</text>
<text x="279.9" y="107.5">Samples</text>
<text x="279.9" y="114.5">Samples</text>
<text x="279.9" y="121.4">Samples</text>
<text x="279.9" y="128.3">Samples</text>
<text x="279.9" y="135.2">Samples</text>
<text x="279.9" y="142.1">Samples</text>
<text x="279.9" y="149">Samples</text>
</g>
<text font-size="2.5" x="13" y="19.7">www.ti.com</text>
<g font-size="2.1">
<text x="61.8" y="50.1">(1)</text>
<text x="133.5" y="50.1">(2)</text>
<text x="159.5" y="53.5">(6)</text>
<text x="190.5" y="50.1">(3)</text>
<text x="249.6" y="50.1">(4/5)</text>
<text x="13" y="156.1">(1)</text>
<text x="13" y="182.4">(2)</text>
</g>
</svg>
